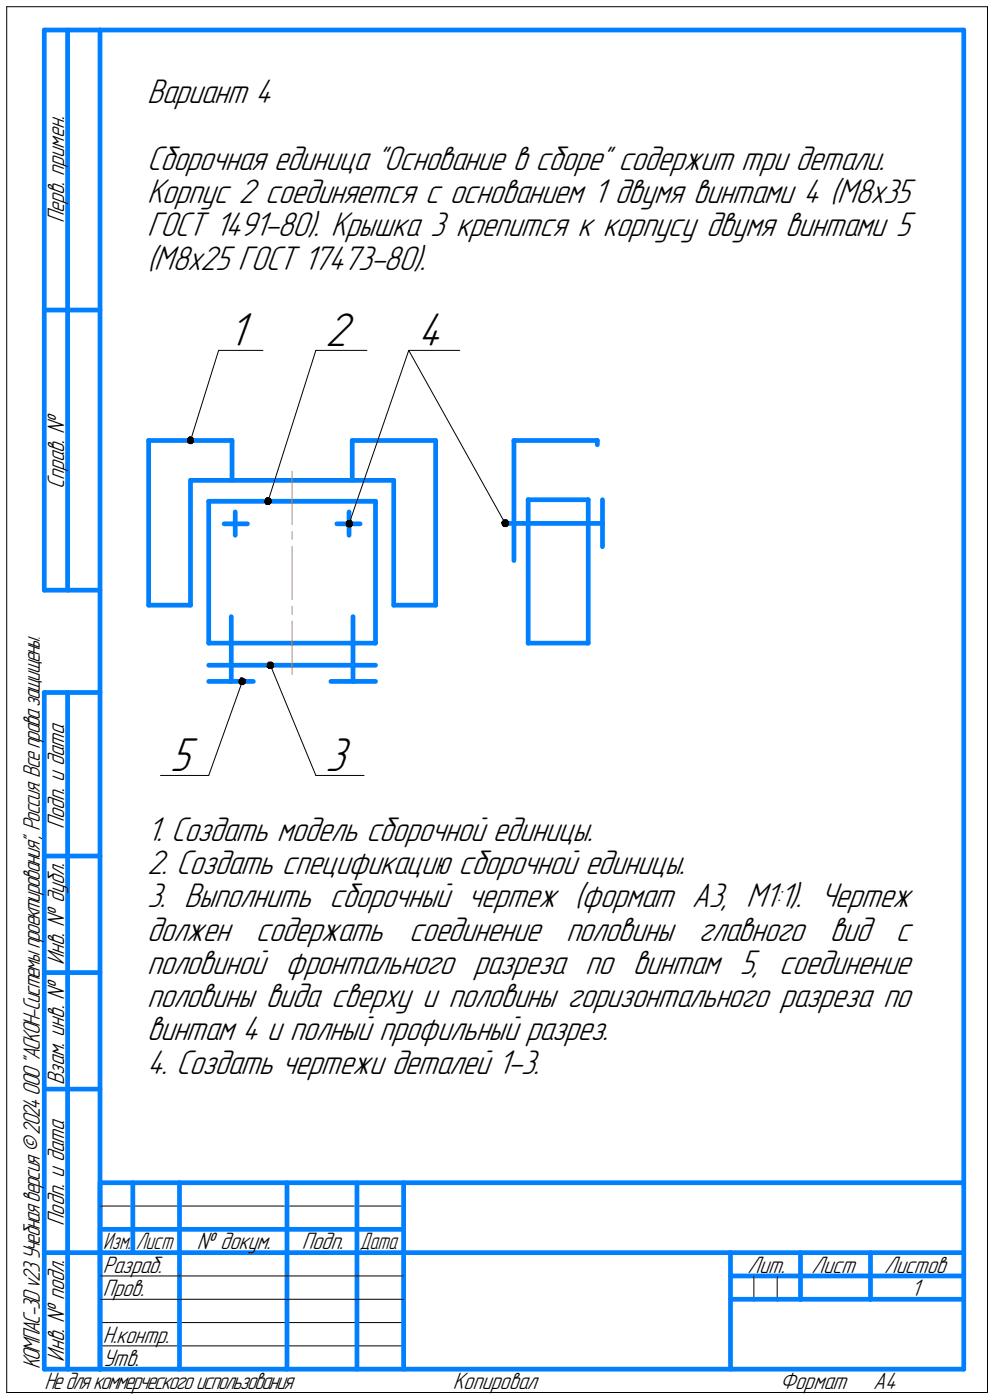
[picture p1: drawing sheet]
<svg xmlns="http://www.w3.org/2000/svg" width="213mm" height="300mm" viewBox="0 0 213 300" stroke-linecap="round" stroke-linejoin="round" font-family="sans-serif">
<g fill="none" stroke="#000" stroke-width=".21">
<path d="M1.4 1.4h210.1zM1.4 1.4v297zM211.5 1.4v297zM46.8 75.1l-6 19.3zM46.8 75.1h9.5zM67.6 75.1l-10.2 32.3zM67.6 75.1h11zM87.5 75.1l-12.7 37.2zM87.5 75.1l20.7 37.1zM87.5 75.1h11zM51.9 146l-7.2 20.2zM57.9 142.6l9.7 23.6z"/>
<path d="M34.4 166.2h10.3zM67.6 166.2h10.4zM21.4 258.5h65zM21.4 273.5h17zM21.4 278.5h17zM38.4 273.5h23.1zM38.4 278.5h23.1zM61.5 273.5h15zM61.5 278.5h15zM76.5 273.5h9.9zM76.5 278.5h9.9zM161.5 273.5v5z"/>
<path d="M166.5 273.5v5zM1.4 298.4h210.1zM21.4 283.5h65zM21.4 288.5h65z"/>
</g>
<g fill="none" stroke="#0080ff" stroke-width="1">
<path d="M9.5 6.4v120.1zM9.5 6.4h11.9zM14.5 6.4v120.1zM21.4 6.4h185zM21.4 6.4v287.1zM206.4 6.4v287.1zM9.5 66.5h11.9zM31.8 94.4v35.3zM31.8 94.4h17.9zM49.7 94.4v8.6zM75.4 94.4h17.9zM75.4 94.4v8.6z"/>
<path d="M93.3 94.4v35.3zM110.1 94.4v25.7zM110.1 94.4h17.8zM127.9 94.4v.9zM40.8 103h21.8zM40.8 103v26.7zM44.7 107.4h17.9zM44.7 107.4v30.4zM48 112.3h5zM50.4 109.7v5zM62.6 103h21.7zM62.6 107.4h17.8z"/>
<path d="M72.1 112.3h5zM74.8 109.7v5zM80.4 107.4v30.4zM84.3 103v26.7zM108.2 112.2h20.8zM113.1 107.1v30.7zM113.1 107.1h12.9zM126 107.1v30.7zM129 107.1v5.1zM129 112.2v5zM9.5 126.5h11.9zM31.8 129.7h9z"/>
<path d="M44.7 137.8h17.9zM49.5 132.2v13.8zM62.6 137.8h17.8zM75.6 132.2v13.8zM84.3 129.7h9zM113.1 137.8h12.9zM9.5 148.4v145.1zM9.5 148.4h11.9zM14.5 148.4v145.1zM44.7 142.6h17.9zM44.7 146h4.8zM49.5 146h4.8z"/>
<path d="M62.6 142.6h17.8zM70.9 146h4.7zM75.6 146h4.8zM9.5 183.5h11.9zM9.5 208.4h11.9zM9.5 233.4h11.9zM21.4 253.5h185zM21.4 253.5v40zM28.4 253.5v15zM38.4 253.5v25zM61.5 253.5v25zM76.5 253.5v25z"/>
<path d="M86.4 253.5v40zM9.5 268.5h11.9zM21.4 263.5h7zM21.4 268.5h7zM28.4 263.5h10zM28.4 268.5h10zM38.4 278.5v15zM38.4 263.5h23.1zM38.4 268.5h23.1zM61.5 278.5v15zM61.5 263.5h15zM61.5 268.5h15z"/>
<path d="M76.5 278.5v15zM76.5 263.5h9.9zM76.5 268.5h9.9zM86.4 268.5h120zM156.5 268.5v25zM156.5 273.5h14.9zM156.5 278.5h5zM161.5 278.5h5zM166.5 278.5h4.9zM171.4 268.5v10zM171.4 273.5h35zM171.4 278.5h15z"/>
<path d="M186.4 268.5v10zM186.4 278.5h20zM9.5 293.5h11.9zM21.4 293.5h185z"/>
</g>
<path d="M62.6 117.1v11.4zM62.6 114v1.6zM62.6 101v11.4zM62.6 133.1v11.4zM62.6 130v1.7z" fill="none" stroke="#ff8000" stroke-width=".21"/>
<g fill="#fff" stroke="#fff" stroke-width=".21">
<path d="M48.9 66.4h5.4zM48.9 66.5h5.4zM48.9 66.5h5.4zM48.9 66.6h5.4zM48.9 66.7h5.4zM48.9 66.8h5.4zM48.9 66.9h5.4zM48.9 67h5.4zM48.9 67.1h5.4zM48.9 67.1h5.4zM48.9 67.2h5.4zM48.9 67.3h5.4zM48.9 67.4h5.4zM48.9 67.5h5.4zM48.9 67.6h5.4zM48.9 67.6h5.4zM48.9 67.7h5.4zM48.9 67.8h5.4zM48.9 67.9h5.4zM48.9 68h5.4zM48.9 68.1h5.4zM48.9 68.2h5.4zM48.9 68.2h5.4zM48.9 68.3h5.4zM48.9 68.4h5.4zM48.9 68.5h5.4zM48.9 68.6h5.4zM48.9 68.7h5.4zM48.9 68.7h5.4zM48.9 68.8h5.4zM48.9 68.9h5.4zM48.9 69h5.4zM48.9 69.1h5.4zM48.9 69.2h5.4zM48.9 69.3h5.4zM48.9 69.3h5.4zM48.9 69.4h5.4zM48.9 69.5h5.4zM48.9 69.6h5.4zM48.9 69.7h5.4zM48.9 69.8h5.4zM48.9 69.8h5.4zM48.9 69.9h5.4zM48.9 70h5.4zM48.9 70.1h5.4zM48.9 70.2h5.4zM48.9 70.3h5.4zM48.9 70.4h5.4zM48.9 70.4h5.4zM48.9 70.5h5.4zM48.9 70.6h5.4zM48.9 70.7h5.4zM48.9 70.8h5.4zM48.9 70.9h5.4zM48.9 71h5.4zM48.9 71h5.4zM48.9 71.1h5.4zM48.9 71.2h5.4zM48.9 71.3h5.4zM48.9 71.4h5.4zM48.9 71.5h5.4zM48.9 71.5h5.4zM48.9 71.6h5.4zM48.9 71.7h5.4zM48.9 71.8h5.4zM48.9 71.9h5.4zM48.9 72h5.4zM48.9 72.1h5.4zM48.9 72.1h5.4zM48.9 72.2h5.4zM48.9 72.3h5.4zM48.9 72.4h5.4zM48.9 72.5h5.4zM48.9 72.6h5.4zM48.9 72.6h5.4zM48.9 72.7h5.4zM48.9 72.8h5.4zM48.9 72.9h5.4zM48.9 73h5.4zM48.9 73.1h5.4zM48.9 73.2h5.4zM48.9 73.2h5.4zM48.9 73.3h5.4zM48.9 73.4h5.4zM48.9 73.5h5.4zM48.9 73.6h5.4zM48.9 73.7h5.4zM48.9 73.7h5.4zM48.9 73.8h5.4zM48.9 73.9h5.4zM48.9 74h5.4zM48.9 74.1h5.4zM48.9 74.2h5.4zM48.9 74.3h5.4zM48.9 74.3h5.4zM48.9 74.4h5.4zM48.9 74.5h5.4zM48.9 74.6h5.4zM48.9 74.7h5.4zM48.9 74.8h5.4zM48.9 74.8h5.4zM48.9 74.9h5.4zM48.9 75h5.4zM48.9 75.1h5.4zM48.9 75.2h5.4zM48.9 75.3h5.4zM48.9 75.4h5.4zM48.9 75.4h5.4zM48.9 75.5h5.4zM48.9 75.6h5.4zM48.9 75.7h5.4zM48.9 75.8h5.4zM48.9 75.9h5.4zM48.9 75.9h5.4zM48.9 76h5.4zM48.9 76.1h5.4zM48.9 76.2h5.4z"/>
<path d="M69.6 66.4h6.9zM69.6 66.5h6.9zM69.6 66.5h6.9zM69.6 66.6h6.9zM69.6 66.7h6.9zM69.6 66.8h6.9zM69.6 66.9h6.9zM69.6 67h6.9zM69.6 67.1h6.9zM69.6 67.1h6.9zM69.6 67.2h6.9zM69.6 67.3h6.9zM69.6 67.4h6.9zM69.6 67.5h6.9zM69.6 67.6h6.9zM69.6 67.6h6.9zM69.6 67.7h6.9zM69.6 67.8h6.9zM69.6 67.9h6.9zM69.6 68h6.9zM69.6 68.1h6.9zM69.6 68.2h6.9zM69.6 68.2h6.9zM69.6 68.3h6.9zM69.6 68.4h6.9zM69.6 68.5h6.9zM69.6 68.6h6.9zM69.6 68.7h6.9zM69.6 68.7h6.9zM69.6 68.8h6.9zM69.6 68.9h6.9zM69.6 69h6.9zM69.6 69.1h6.9zM69.6 69.2h6.9zM69.6 69.3h6.9zM69.6 69.3h6.9zM69.6 69.4h6.9zM69.6 69.5h6.9zM69.6 69.6h6.9zM69.6 69.7h6.9zM69.6 69.8h6.9zM69.6 69.8h6.9zM69.6 69.9h6.9zM69.6 70h6.9zM69.6 70.1h6.9zM69.6 70.2h6.9zM69.6 70.3h6.9zM69.6 70.4h6.9zM69.6 70.4h6.9zM69.6 70.5h6.9zM69.6 70.6h6.9zM69.6 70.7h6.9zM69.6 70.8h6.9zM69.6 70.9h6.9zM69.6 71h6.9zM69.6 71h6.9zM69.6 71.1h6.9zM69.6 71.2h6.9zM69.6 71.3h6.9zM69.6 71.4h6.9zM69.6 71.5h6.9zM69.6 71.5h6.9zM69.6 71.6h6.9zM69.6 71.7h6.9zM69.6 71.8h6.9zM69.6 71.9h6.9zM69.6 72h6.9zM69.6 72.1h6.9zM69.6 72.1h6.9zM69.6 72.2h6.9zM69.6 72.3h6.9zM69.6 72.4h6.9zM69.6 72.5h6.9zM69.6 72.6h6.9zM69.6 72.6h6.9zM69.6 72.7h6.9zM69.6 72.8h6.9zM69.6 72.9h6.9zM69.6 73h6.9zM69.6 73.1h6.9zM69.6 73.2h6.9zM69.6 73.2h6.9zM69.6 73.3h6.9zM69.6 73.4h6.9zM69.6 73.5h6.9zM69.6 73.6h6.9zM69.6 73.7h6.9zM69.6 73.7h6.9zM69.6 73.8h6.9zM69.6 73.9h6.9zM69.6 74h6.9zM69.6 74.1h6.9zM69.6 74.2h6.9zM69.6 74.3h6.9zM69.6 74.3h6.9zM69.6 74.4h6.9zM69.6 74.5h6.9zM69.6 74.6h6.9zM69.6 74.7h6.9zM69.6 74.8h6.9zM69.6 74.8h6.9zM69.6 74.9h6.9zM69.6 75h6.9zM69.6 75.1h6.9zM69.6 75.2h6.9zM69.6 75.3h6.9zM69.6 75.4h6.9zM69.6 75.4h6.9zM69.6 75.5h6.9zM69.6 75.6h6.9zM69.6 75.7h6.9zM69.6 75.8h6.9zM69.6 75.9h6.9zM69.6 75.9h6.9zM69.6 76h6.9zM69.6 76.1h6.9zM69.6 76.2h6.9z"/>
<path d="M69.6 157.4h6.4zM69.6 157.5h6.4zM69.6 157.6h6.4zM69.6 157.6h6.4zM69.6 157.7h6.4zM69.6 157.8h6.4zM69.6 157.9h6.4zM69.6 158h6.4zM69.6 158.1h6.4zM69.6 158.2h6.4zM69.6 158.2h6.4zM69.6 158.3h6.4zM69.6 158.4h6.4zM69.6 158.5h6.4zM69.6 158.6h6.4zM69.6 158.7h6.4zM69.6 158.7h6.4zM69.6 158.8h6.4zM69.6 158.9h6.4zM69.6 159h6.4zM69.6 159.1h6.4zM69.6 159.2h6.4zM69.6 159.3h6.4zM69.6 159.3h6.4zM69.6 159.4h6.4zM69.6 159.5h6.4zM69.6 159.6h6.4zM69.6 159.7h6.4zM69.6 159.8h6.4zM69.6 159.9h6.4zM69.6 159.9h6.4zM69.6 160h6.4zM69.6 160.1h6.4zM69.6 160.2h6.4zM69.6 160.3h6.4zM69.6 160.4h6.4zM69.6 160.4h6.4zM69.6 160.5h6.4zM69.6 160.6h6.4zM69.6 160.7h6.4zM69.6 160.8h6.4zM69.6 160.9h6.4zM69.6 161h6.4zM69.6 161h6.4zM69.6 161.1h6.4zM69.6 161.2h6.4zM69.6 161.3h6.4zM69.6 161.4h6.4zM69.6 161.5h6.4zM69.6 161.5h6.4zM69.6 161.6h6.4zM69.6 161.7h6.4zM69.6 161.8h6.4zM69.6 161.9h6.4zM69.6 162h6.4zM69.6 162.1h6.4zM69.6 162.1h6.4zM69.6 162.2h6.4zM69.6 162.3h6.4zM69.6 162.4h6.4zM69.6 162.5h6.4zM69.6 162.6h6.4zM69.6 162.6h6.4zM69.6 162.7h6.4zM69.6 162.8h6.4zM69.6 162.9h6.4zM69.6 163h6.4zM69.6 163.1h6.4zM69.6 163.2h6.4zM69.6 163.2h6.4zM69.6 163.3h6.4zM69.6 163.4h6.4zM69.6 163.5h6.4zM69.6 163.6h6.4zM69.6 163.7h6.4zM69.6 163.7h6.4zM69.6 163.8h6.4zM69.6 163.9h6.4zM69.6 164h6.4zM69.6 164.1h6.4zM69.6 164.2h6.4zM69.6 164.3h6.4zM69.6 164.3h6.4zM69.6 164.4h6.4zM69.6 164.5h6.4zM69.6 164.6h6.4zM69.6 164.7h6.4zM69.6 164.8h6.4zM69.6 164.8h6.4zM69.6 164.9h6.4zM69.6 165h6.4zM69.6 165.1h6.4zM69.6 165.2h6.4zM69.6 165.3h6.4zM69.6 165.4h6.4zM69.6 165.4h6.4zM69.6 165.5h6.4zM69.6 165.6h6.4zM69.6 165.7h6.4zM69.6 165.8h6.4zM69.6 165.9h6.4zM69.6 165.9h6.4zM69.6 166h6.4zM69.6 166.1h6.4zM69.6 166.2h6.4zM69.6 166.3h6.4zM69.6 166.4h6.4zM69.6 166.5h6.4zM69.6 166.5h6.4zM69.6 166.6h6.4zM69.6 166.7h6.4zM69.6 166.8h6.4zM69.6 166.9h6.4zM69.6 167h6.4zM69.6 167h6.4zM69.6 167.1h6.4zM69.6 167.2h6.4z"/>
<path d="M89.5 66.4h6.9zM89.5 66.5h6.9zM89.5 66.5h6.9zM89.5 66.6h6.9zM89.5 66.7h6.9zM89.5 66.8h6.9zM89.5 66.9h6.9zM89.5 67h6.9zM89.5 67.1h6.9zM89.5 67.1h6.9zM89.5 67.2h6.9zM89.5 67.3h6.9zM89.5 67.4h6.9zM89.5 67.5h6.9zM89.5 67.6h6.9zM89.5 67.6h6.9zM89.5 67.7h6.9zM89.5 67.8h6.9zM89.5 67.9h6.9zM89.5 68h6.9zM89.5 68.1h6.9zM89.5 68.2h6.9zM89.5 68.2h6.9zM89.5 68.3h6.9zM89.5 68.4h6.9zM89.5 68.5h6.9zM89.5 68.6h6.9zM89.5 68.7h6.9zM89.5 68.7h6.9zM89.5 68.8h6.9zM89.5 68.9h6.9zM89.5 69h6.9zM89.5 69.1h6.9zM89.5 69.2h6.9zM89.5 69.3h6.9zM89.5 69.3h6.9zM89.5 69.4h6.9zM89.5 69.5h6.9zM89.5 69.6h6.9zM89.5 69.7h6.9zM89.5 69.8h6.9zM89.5 69.8h6.9zM89.5 69.9h6.9zM89.5 70h6.9zM89.5 70.1h6.9zM89.5 70.2h6.9zM89.5 70.3h6.9zM89.5 70.4h6.9zM89.5 70.4h6.9zM89.5 70.5h6.9zM89.5 70.6h6.9zM89.5 70.7h6.9zM89.5 70.8h6.9zM89.5 70.9h6.9zM89.5 71h6.9zM89.5 71h6.9zM89.5 71.1h6.9zM89.5 71.2h6.9zM89.5 71.3h6.9zM89.5 71.4h6.9zM89.5 71.5h6.9zM89.5 71.5h6.9zM89.5 71.6h6.9zM89.5 71.7h6.9zM89.5 71.8h6.9zM89.5 71.9h6.9zM89.5 72h6.9zM89.5 72.1h6.9zM89.5 72.1h6.9zM89.5 72.2h6.9zM89.5 72.3h6.9zM89.5 72.4h6.9zM89.5 72.5h6.9zM89.5 72.6h6.9zM89.5 72.6h6.9zM89.5 72.7h6.9zM89.5 72.8h6.9zM89.5 72.9h6.9zM89.5 73h6.9zM89.5 73.1h6.9zM89.5 73.2h6.9zM89.5 73.2h6.9zM89.5 73.3h6.9zM89.5 73.4h6.9zM89.5 73.5h6.9zM89.5 73.6h6.9zM89.5 73.7h6.9zM89.5 73.7h6.9zM89.5 73.8h6.9zM89.5 73.9h6.9zM89.5 74h6.9zM89.5 74.1h6.9zM89.5 74.2h6.9zM89.5 74.3h6.9zM89.5 74.3h6.9zM89.5 74.4h6.9zM89.5 74.5h6.9zM89.5 74.6h6.9zM89.5 74.7h6.9zM89.5 74.8h6.9zM89.5 74.8h6.9zM89.5 74.9h6.9zM89.5 75h6.9zM89.5 75.1h6.9zM89.5 75.2h6.9zM89.5 75.3h6.9zM89.5 75.4h6.9zM89.5 75.4h6.9zM89.5 75.5h6.9zM89.5 75.6h6.9zM89.5 75.7h6.9zM89.5 75.8h6.9zM89.5 75.9h6.9zM89.5 75.9h6.9zM89.5 76h6.9zM89.5 76.1h6.9zM89.5 76.2h6.9z"/>
<path d="M36.4 157.4h6.4zM36.4 157.5h6.4zM36.4 157.6h6.4zM36.4 157.6h6.4zM36.4 157.7h6.4zM36.4 157.8h6.4zM36.4 157.9h6.4zM36.4 158h6.4zM36.4 158.1h6.4zM36.4 158.2h6.4zM36.4 158.2h6.4zM36.4 158.3h6.4zM36.4 158.4h6.4zM36.4 158.5h6.4zM36.4 158.6h6.4zM36.4 158.7h6.4zM36.4 158.7h6.4zM36.4 158.8h6.4zM36.4 158.9h6.4zM36.4 159h6.4zM36.4 159.1h6.4zM36.4 159.2h6.4zM36.4 159.3h6.4zM36.4 159.3h6.4zM36.4 159.4h6.4zM36.4 159.5h6.4zM36.4 159.6h6.4zM36.4 159.7h6.4zM36.4 159.8h6.4zM36.4 159.9h6.4zM36.4 159.9h6.4zM36.4 160h6.4zM36.4 160.1h6.4zM36.4 160.2h6.4zM36.4 160.3h6.4zM36.4 160.4h6.4zM36.4 160.4h6.4zM36.4 160.5h6.4zM36.4 160.6h6.4zM36.4 160.7h6.4zM36.4 160.8h6.4zM36.4 160.9h6.4zM36.4 161h6.4zM36.4 161h6.4zM36.4 161.1h6.4zM36.4 161.2h6.4zM36.4 161.3h6.4zM36.4 161.4h6.4zM36.4 161.5h6.4zM36.4 161.5h6.4zM36.4 161.6h6.4zM36.4 161.7h6.4zM36.4 161.8h6.4zM36.4 161.9h6.4zM36.4 162h6.4zM36.4 162.1h6.4zM36.4 162.1h6.4zM36.4 162.2h6.4zM36.4 162.3h6.4zM36.4 162.4h6.4zM36.4 162.5h6.4zM36.4 162.6h6.4zM36.4 162.6h6.4zM36.4 162.7h6.4zM36.4 162.8h6.4zM36.4 162.9h6.4zM36.4 163h6.4zM36.4 163.1h6.4zM36.4 163.2h6.4zM36.4 163.2h6.4zM36.4 163.3h6.4zM36.4 163.4h6.4zM36.4 163.5h6.4zM36.4 163.6h6.4zM36.4 163.7h6.4zM36.4 163.7h6.4zM36.4 163.8h6.4zM36.4 163.9h6.4zM36.4 164h6.4zM36.4 164.1h6.4zM36.4 164.2h6.4zM36.4 164.3h6.4zM36.4 164.3h6.4zM36.4 164.4h6.4zM36.4 164.5h6.4zM36.4 164.6h6.4zM36.4 164.7h6.4zM36.4 164.8h6.4zM36.4 164.8h6.4zM36.4 164.9h6.4zM36.4 165h6.4zM36.4 165.1h6.4zM36.4 165.2h6.4zM36.4 165.3h6.4zM36.4 165.4h6.4zM36.4 165.4h6.4zM36.4 165.5h6.4zM36.4 165.6h6.4zM36.4 165.7h6.4zM36.4 165.8h6.4zM36.4 165.9h6.4zM36.4 165.9h6.4zM36.4 166h6.4zM36.4 166.1h6.4zM36.4 166.2h6.4zM36.4 166.3h6.4zM36.4 166.4h6.4zM36.4 166.5h6.4zM36.4 166.5h6.4zM36.4 166.6h6.4zM36.4 166.7h6.4zM36.4 166.8h6.4zM36.4 166.9h6.4zM36.4 167h6.4zM36.4 167h6.4zM36.4 167.1h6.4zM36.4 167.2h6.4z"/>
</g>
<g fill="#000" stroke="#000" stroke-width=".21">
<path d="M40.5 93.6h.5zM40.4 93.7h.8zM40.3 93.8h1zM40.2 93.9h1.2zM40.1 94h1.3zM40.1 94.1h1.4zM40.1 94.1h1.5zM40 94.2h1.6zM40 94.3h1.6zM40 94.4h1.6zM40 94.5h1.6zM40 94.6h1.6zM40.1 94.7h1.5zM40.1 94.7h1.4zM40.2 94.8h1.2zM40.2 94.9h1.1zM40.4 95h.8zM40.6 95.1h.5z"/>
<path d="M57.1 106.7h.5zM57 106.8h.7zM56.9 106.8h1zM56.8 106.9h1.2zM56.7 107h1.4zM56.7 107.1h1.4zM56.7 107.2h1.5zM56.6 107.3h1.6zM56.6 107.4h1.6zM56.6 107.4h1.6zM56.6 107.5h1.6zM56.6 107.6h1.6zM56.6 107.7h1.6zM56.7 107.8h1.4zM56.7 107.9h1.3zM56.8 107.9h1.1zM56.8 108h1zM57.1 108.1h.6z"/>
<path d="M74.5 111.5h.5zM74.4 111.6h.9zM74.3 111.7h1.1zM74.2 111.8h1.2zM74.2 111.8h1.2zM74.2 111.9h1.3zM74.1 112h1.5zM74.1 112.1h1.5zM74.1 112.2h1.5zM74 112.3h1.6zM74.1 112.4h1.5zM74.1 112.4h1.5zM74.1 112.5h1.5zM74.2 112.6h1.3zM74.2 112.7h1.2zM74.2 112.8h1.2zM74.3 112.9h1zM74.5 112.9h.7z"/>
<path d="M107.8 111.4h.8zM107.8 111.5h.9zM107.7 111.6h1.1zM107.6 111.7h1.3zM107.5 111.8h1.5zM107.4 111.8h1.6zM107.4 111.9h1.6zM107.4 112h1.6zM107.4 112.1h1.6zM107.4 112.2h1.6zM107.4 112.3h1.6zM107.4 112.4h1.6zM107.5 112.4h1.5zM107.6 112.5h1.3zM107.6 112.6h1.3zM107.7 112.7h1.1zM107.7 112.8h1zM107.9 112.9h.6z"/>
<path d="M51.5 145.3h.5zM51.5 145.4h.7zM51.4 145.5h.9zM51.3 145.5h1.2zM51.2 145.6h1.4zM51.1 145.7h1.5zM51.1 145.8h1.6zM51.1 145.9h1.6zM51.1 146h1.6zM51.1 146h1.6zM51.1 146.1h1.6zM51.1 146.2h1.5zM51.1 146.3h1.5zM51.2 146.4h1.4zM51.2 146.5h1.3zM51.3 146.6h1.1zM51.3 146.6h1zM51.5 146.7h.7z"/>
<path d="M57.5 141.9h.8zM57.4 142h1zM57.3 142.1h1.2zM57.2 142.2h1.3zM57.1 142.2h1.5zM57.1 142.3h1.5zM57.1 142.4h1.6zM57.1 142.5h1.6zM57.1 142.6h1.6zM57.1 142.7h1.6zM57.1 142.7h1.6zM57.1 142.8h1.6zM57.1 142.9h1.6zM57.2 143h1.4zM57.3 143.1h1.2zM57.4 143.2h1zM57.4 143.3h.9z"/>
</g>
<g font-size="10.8">
<text x="48.8" y="74.1">1</text>
<text x="69.6" y="74.1">2</text>
<text x="89.5" y="74.1">4</text>
<text x="36.4" y="165.2">5</text>
<text x="69.6" y="165.2">3</text>
</g>
<g font-size="7.8">
<text x="31.5" y="22.1">Вариант 4</text>
<text x="31.5" y="36.4">Сборочная единица &quot;Основание в сборе&quot; содержит три детали.</text>
<text x="31.5" y="43.5">Корпус 2 соединяется с основанием 1 двумя винтами 4 (М8х35</text>
<text x="31.5" y="50.6">ГОСТ 1491-80). Крышка 3 крепится к корпусу двумя винтами 5</text>
<text x="31.5" y="57.8">(М8х25 ГОСТ 17473-80).</text>
<text x="31.5" y="180.2">1. Создать модель сборочной единицы.</text>
<text x="31.5" y="187.3">2. Создать спецификацию сборочной единицы.</text>
<text x="31.5" y="194.5">3. Выполнить сборочный чертеж (формат А3, М1:1). Чертеж</text>
<text x="31.5" y="201.6">должен</text>
<text x="54.8" y="201.6">содержать</text>
<text x="87.6" y="201.6">соединение</text>
<text x="121.2" y="201.6">половины</text>
<text x="149.7" y="201.6">главного</text>
<text x="177.7" y="201.6">вид</text>
<text x="191.9" y="201.6">с</text>
<text x="31.5" y="208.7">половиной фронтального разреза по винтам 5, соединение</text>
<text x="31.5" y="215.9">половины вида сверху и половины горизонтального разреза по</text>
<text x="31.5" y="223">винтам 4 и полный профильный разрез.</text>
<text x="31.5" y="230.1">4. Создать чертежи деталей 1-3.</text>
</g>
<g font-size="5.4">
<text x="13.8" y="47.9" transform="rotate(-90 13.8 47.9)">Перв. примен.</text>
<text x="13.8" y="104.8" transform="rotate(-90 13.8 104.8)">Справ. №</text>
<text x="13.8" y="177.7" transform="rotate(-90 13.8 177.7)">Подп. и дата</text>
<text x="13.8" y="206.8" transform="rotate(-90 13.8 206.8)">Инв. № дубл.</text>
<text x="13.8" y="232.6" transform="rotate(-90 13.8 232.6)">Взам. инв. №</text>
<text x="13.8" y="262.7" transform="rotate(-90 13.8 262.7)">Подп. и дата</text>
<text x="42.2" y="267.8">№ докум.</text>
<text x="64.6" y="267.8">Подп.</text>
<text x="22" y="272.8">Разраб.</text>
<text x="160.1" y="272.8">Лит.</text>
<text x="173.8" y="272.8">Лист</text>
<text x="189.3" y="272.8">Листов</text>
<text x="22" y="277.8">Пров.</text>
<text x="195.1" y="277.8">1</text>
<text x="22" y="287.8">Н.контр.</text>
<text x="8.5" y="293.5" transform="rotate(-90 8.5 293.5)">КОМПАС-3Dv23Учебнаяверсия©2024ООО&quot;АСКОН-Системыпроектирования&quot;, Россия. Всеправазащищены.</text>
<text x="13.8" y="291.8" transform="rotate(-90 13.8 291.8)">Инв. № подл.</text>
<text x="22" y="292.8">Утв.</text>
<text x="9.5" y="297.7">Недлякоммерческогоиспользования</text>
<text x="97" y="297.8">Копировал</text>
<text x="167" y="297.8">Формат</text>
<text x="187" y="297.8">A4</text>
</g>
<g font-size="5.3">
<text x="22.1" y="267.8">Изм.</text>
<text x="29.1" y="267.8">Лист</text>
<text x="77.1" y="267.8">Дата</text>
</g>
</svg>
